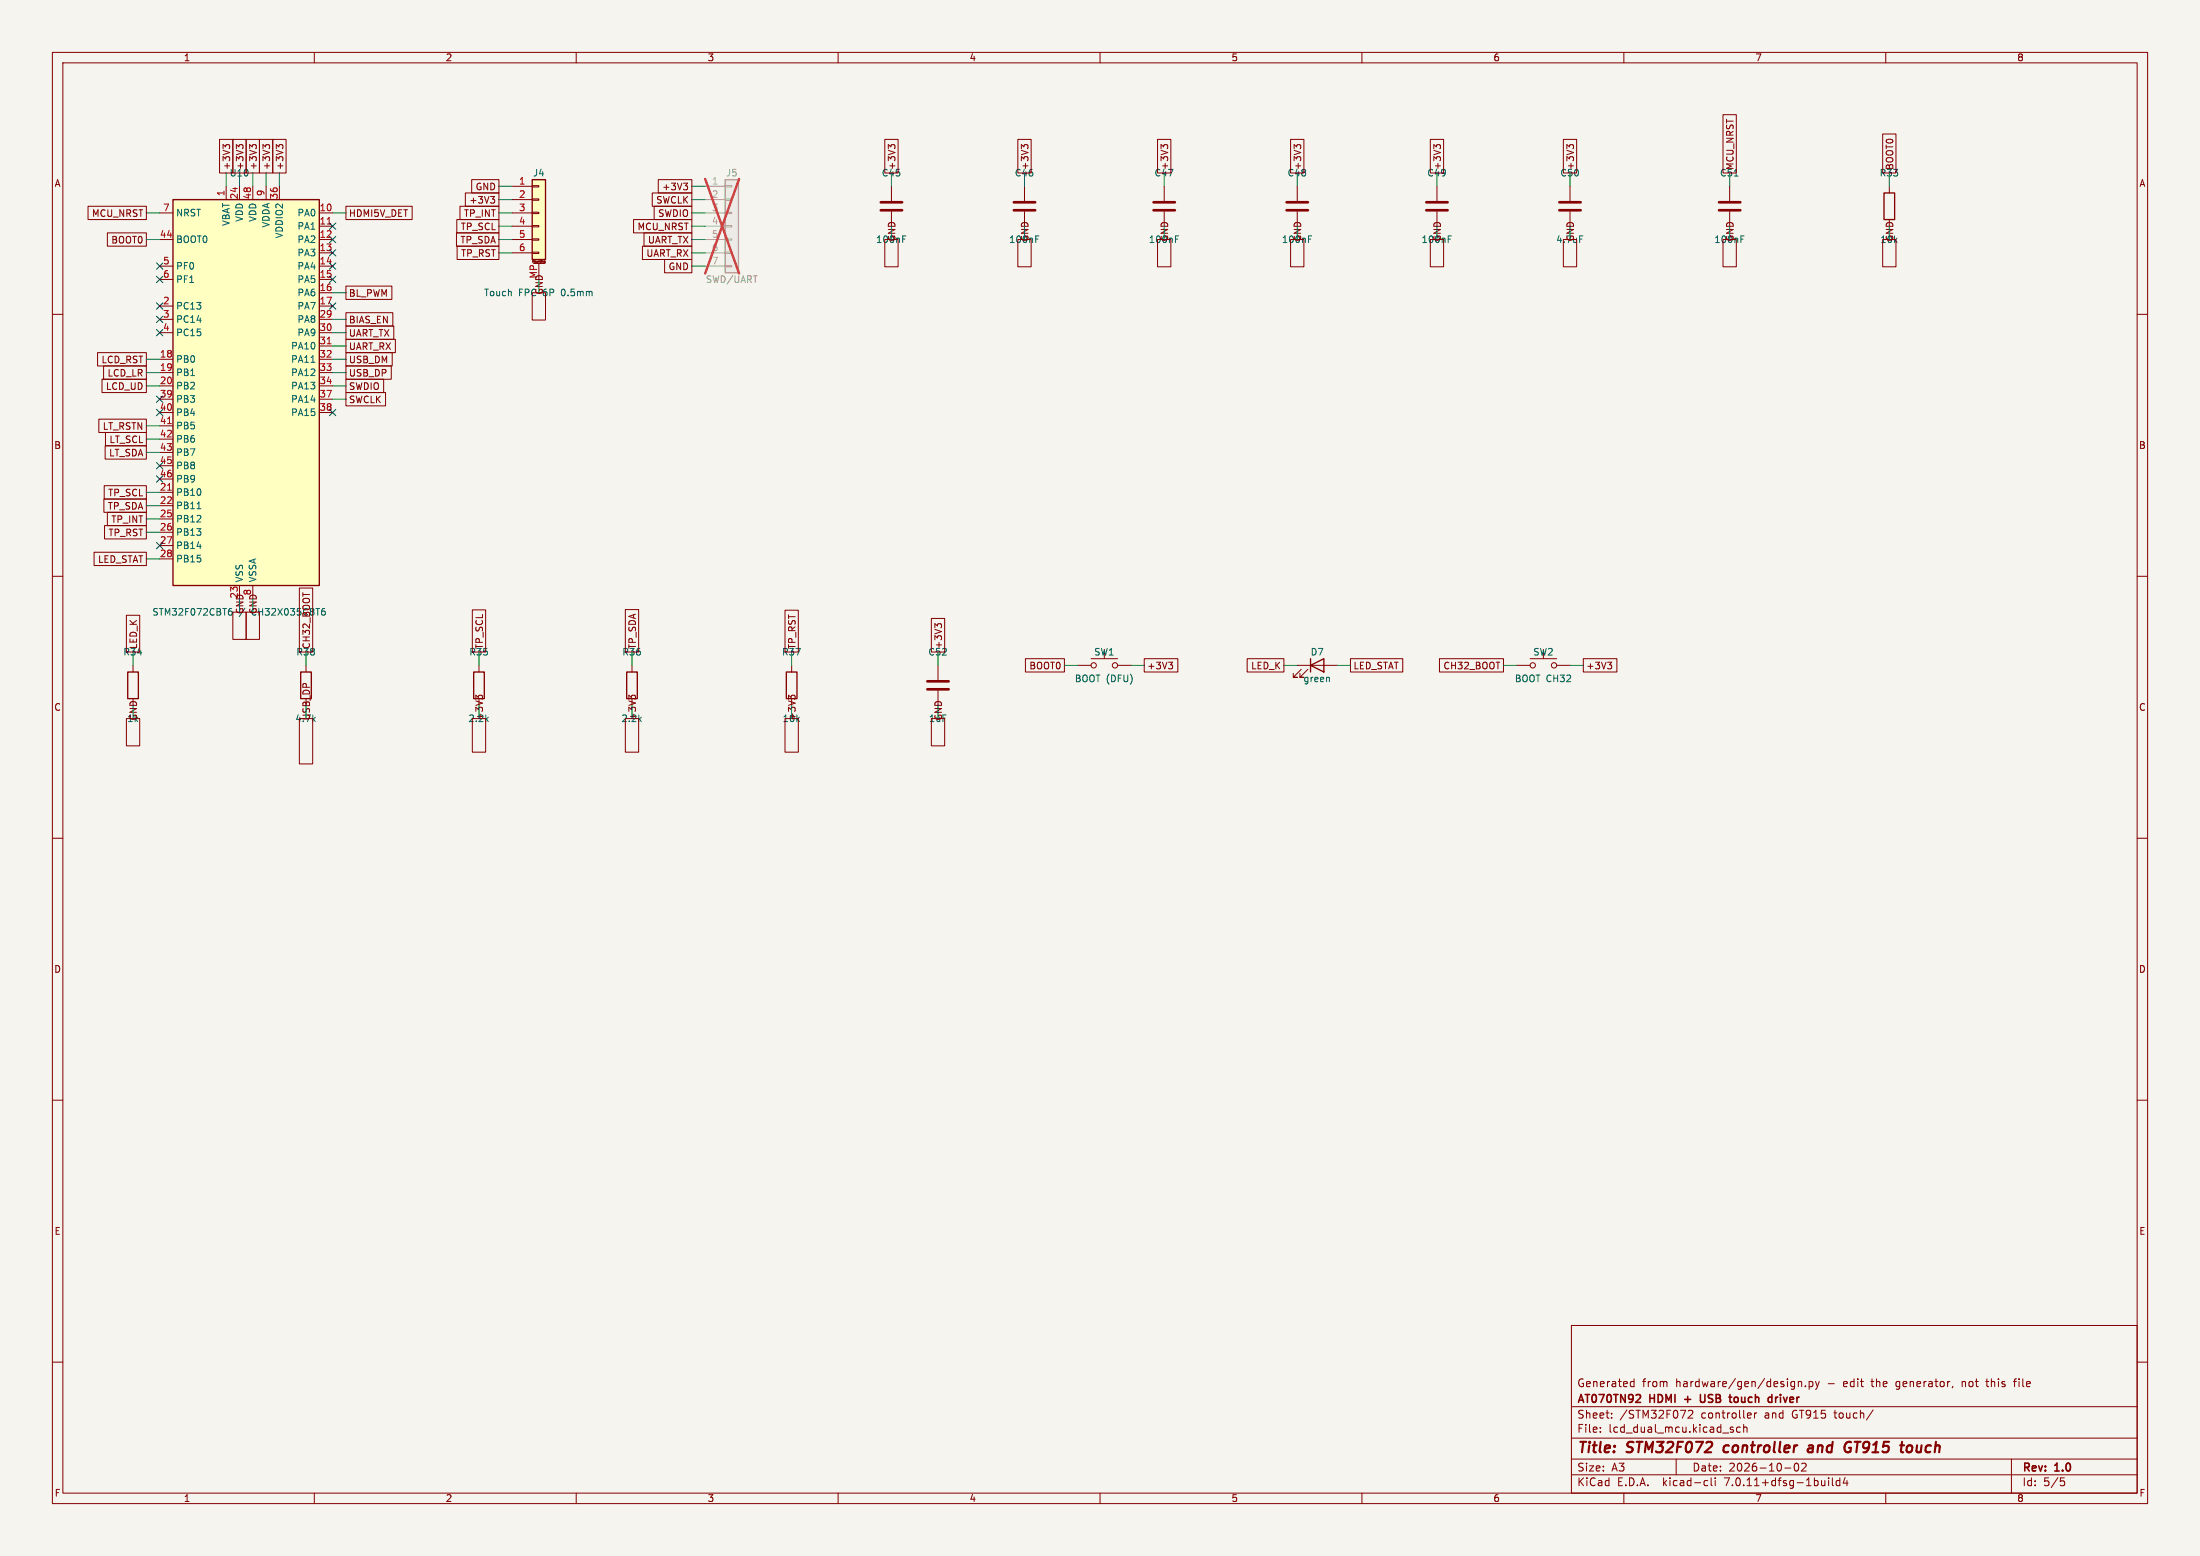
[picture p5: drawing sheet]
<svg xmlns="http://www.w3.org/2000/svg" width="420mm" height="297mm" viewBox="0 0 420 297" stroke-linecap="round" stroke-linejoin="round" font-family="sans-serif">
<path d="M0 0h420v297h-420z" fill="#f5f4ef" stroke="#f5f4ef" stroke-width=".19"/>
<g fill="none" stroke="#840000" stroke-width=".19">
<path d="M10 10h400v277h-400zM12 12h396v273h-396zM60 10v2M110 10v2M160 10v2M210 10v2M260 10v2M310 10v2M360 10v2M16.8 39.4h11.1v2.5h-11.1zM41.9 26.6h2.6v6.4h-2.6zM43.1 27.8l.2-.2h.3l.3 .2"/>
<path d="M43.1 28l-.5-.4v.8M43.2 35.6v2.5M44.4 26.6h2.6v6.4h-2.6zM45.6 27.8l.2-.2h.3l.3 .2M45.6 28l-.5-.4v.8M45.7 35.6v2.5M47 26.6h2.5v6.4h-2.5zM48.1 27.8l.3-.2h.3l.2 .2M48.1 28l-.4-.4v.8M48.3 35.6v2.5M49.5 26.6h2.6v6.4h-2.6zM50.7 27.8l.2-.2h.3l.3 .2"/>
<path d="M50.7 28l-.5-.4v.8M50.8 35.6v2.5M52.1 26.6h2.5v6.4h-2.5zM53.2 27.8l.3-.2h.3l.2 .2M53.2 28l-.5-.4v.8M53.3 35.6v2.5M66 39.4h12.7v2.5h-12.7zM87.8 39.4h7.4v2.5h-7.4zM88.8 36.8h6.4v2.6h-6.4zM90 34.3h5.2v2.5h-5.2zM93.6 37.5h.8l-.4 .5M94.2 38l.2 .2v.3l-.2 .3"/>
<path d="M97.8 35.6h3.8M97.8 38.1h3.8M101.6 38h1.3v.2h-1.3zM101.6 35.4h1.3v.3h-1.3zM124.5 36.8h7.6v2.6h-7.6zM124.9 39.4h7.2v2.5h-7.2zM125.7 34.3h6.4v2.5h-6.4zM130.5 35h.8l-.5 .4M131 35.4l.3 .3v.3l-.3 .2M168.9 26.6h2.6v6.4h-2.6zM170.1 27.8l.2-.2h.3l.3 .2M170.1 28l-.5-.4v.8"/>
<path d="M170.2 35.6v2.8M194.3 26.6h2.6v6.4h-2.6zM195.5 27.8l.2-.2h.3l.3 .2M195.5 28l-.5-.4v.8M195.6 35.6v2.8M221 26.6h2.5v6.4h-2.5zM222.1 28l-.4-.4v.8M222.1 27.8l.3-.2h.3l.2 .2M222.2 35.6v2.8M246.4 26.6h2.5v6.4h-2.5zM247.5 27.8l.3-.2h.3l.2 .2M247.5 28l-.4-.4v.8"/>
<path d="M247.6 35.6v2.8M273 26.6h2.6v6.4h-2.6zM274.2 27.8l.2-.2h.3l.3 .2M274.2 28l-.5-.4v.8M274.3 35.6v2.8M298.4 26.6h2.6v6.4h-2.6zM299.6 27.8l.2-.2h.3l.3 .2M299.6 28l-.5-.4v.8M299.7 35.6v2.8M328.9 21.9h2.6v11.1h-2.6zM330.2 35.6v2.8M359.4 25.6h2.5v7.4h-2.5z"/>
<path d="M360.7 35.6v1.2M10 60h2M20.5 44.4h7.4v2.6h-7.4zM30.5 40.6h2.5M30.5 45.7h2.5M30.5 50.8h2.5M30.5 53.3h2.5M30.5 58.4h2.5M61 40.6h2.5M61 43.2h2.5M61 45.7h2.5M61 48.3h2.5"/>
<path d="M61 50.8h2.5M61 53.3h2.5M61 55.9h2.5M61 58.4h2.5M66 59.7h9v2.5h-9zM66 54.6h8.8v2.6h-8.8zM87.1 44.4h8.1v2.6h-8.1zM87.2 41.9h8v2.6h-8zM87.3 47h7.9v2.5h-7.9zM97.8 40.6h3.8M97.8 43.2h3.8M97.8 45.7h3.8"/>
<path d="M97.8 48.3h3.8M101.6 55.9h2.5v5.2h-2.5zM101.6 48.1h1.3v.3h-1.3zM101.6 45.6h1.3v.2h-1.3zM101.6 43.1h1.3v.2h-1.3zM101.6 40.5h1.3v.3h-1.3zM101.9 50.3h2M102.9 50.3v3M103.9 50v.1M103.9 50.1h.1M104 49.8l-.1 .1M104 49.8h.1"/>
<path d="M104 50.2h-.1M104.1 49.8v.3M104.1 50.1l-.1 .1M104.1 50.1h-.1M120.9 41.9h11.2v2.6h-11.2zM122.6 47h9.5v2.5h-9.5zM122.9 44.4h9.2v2.6h-9.2zM126.9 49.5h5.2v2.6h-5.2zM168.9 45.7h2.6v5.2h-2.6zM170.2 40.4v2.8M194.3 45.7h2.6v5.2h-2.6zM195.6 40.4v2.8"/>
<path d="M221 45.7h2.5v5.2h-2.5zM222.2 40.4v2.8M246.4 45.7h2.5v5.2h-2.5zM247.6 40.4v2.8M273 45.7h2.6v5.2h-2.6zM274.3 40.4v2.8M298.4 45.7h2.6v5.2h-2.6zM299.7 40.4v2.8M328.9 45.7h2.6v5.2h-2.6zM330.2 40.4v2.8M359.4 45.7h2.5v5.2h-2.5zM408 60h2"/>
<path d="M18.6 67.3h9.3v2.6h-9.3zM19.5 72.4h8.4v2.5h-8.4zM19.8 69.8h8.1v2.6h-8.1zM30.5 68.6h2.5M30.5 71.1h2.5M30.5 73.7h2.5M30.5 61h2.5M30.5 63.5h2.5M30.5 76.2h2.5M30.5 78.7h2.5M61 68.6h2.5M61 71.1h2.5"/>
<path d="M61 73.7h2.5M61 61h2.5M61 63.5h2.5M61 66h2.5M61 76.2h2.5M61 78.7h2.5M66 64.8h9.5v2.5h-9.5zM66 62.2h9.2v2.6h-9.2zM66 69.8h8.7v2.6h-8.7zM66 72.4h7.2v2.5h-7.2zM66 74.9h7.6v2.6h-7.6zM66 67.3h8.9v2.6h-8.9z"/>
<path d="M18.9 80h9v2.6h-9zM19.8 95.2h8.1v2.6h-8.1zM19.9 92.7h8v2.6h-8zM20.1 85.1h7.8v2.5h-7.8zM20.1 82.5h7.8v2.6h-7.8zM20.5 97.8h7.4v2.5h-7.4zM30.5 94h2.5M30.5 96.5h2.5M30.5 99.1h2.5M30.5 81.3h2.5M30.5 83.8h2.5M30.5 86.4h2.5"/>
<path d="M30.5 88.9h2.5M30.5 91.4h2.5M10 110h2M18 105.4h9.9v2.6h-9.9zM20 100.3h7.9v2.6h-7.9zM24.1 117.4h2.6v7.1h-2.6zM30.5 101.6h2.5M30.5 104.1h2.5M30.5 106.7h2.5M44.4 116.8h2.6v5.2h-2.6zM45.7 111.8v2.5M47 116.8h2.5v5.2h-2.5z"/>
<path d="M48.3 111.8v2.5M57.1 112.2h2.6v12.3h-2.6zM90.2 116.4h2.5v8.1h-2.5zM119.4 116.4h2.5v8.1h-2.5zM149.9 116.5h2.5v8h-2.5zM177.8 118h2.5v6.5h-2.5zM179 119.5l-.5-.5v.8M179 119.3l.2-.3h.3l.2 .3M408 110h2M24.1 137.2h2.6v5.2h-2.6zM25.4 127v1.3M57.1 137.2h2.6v8.6h-2.6z"/>
<path d="M58.4 127v1.3M90.2 137.2h2.5v6.4h-2.5zM91.3 133.1l-.5-.4v.8M91.3 132.9l.3-.2h.3l.2 .2M91.4 127v1.3M119.4 137.2h2.5v6.4h-2.5zM120.5 132.9l.3-.2h.3l.2 .2M120.5 133.1l-.4-.4v.8M120.6 127v1.3M149.9 137.2h2.5v6.4h-2.5zM151 132.9l.3-.2h.3l.2 .2M151 133.1l-.5-.4v.8"/>
<path d="M151.1 127v1.3M177.8 137.2h2.5v5.2h-2.5zM179.1 127v2.8M179.1 131.8v2.8M195.8 125.7h7.4v2.6h-7.4zM205.7 127h2.6M208.3 125.7h5.1M213.4 127h2.5M218.4 125.7h6.5v2.6h-6.5zM223.1 126.4h.8l-.5 .5M223.6 126.9l.3 .2v.3l-.3 .3M238.1 125.7h7v2.6h-7z"/>
<path d="M247.6 127h7.7M248.4 127.8l-1.5 1.5h.7h-.7v-.8M249.7 127.8l-1.5 1.5h.7h-.7v-.8M257.8 125.7h10v2.6h-10zM274.8 125.7h12.2v2.6h-12.2zM289.6 127h2.5M292.1 125.7h5.1M297.2 127h2.5M302.3 125.7h6.4v2.6h-6.4zM306.9 126.4h.8l-.4 .5M307.4 126.9l.3 .2v.3l-.3 .3M10 160h2"/>
<path d="M408 160h2M10 210h2M408 210h2M10 260h2M300 253h108v32h-108zM408 260h2M300 278.5h108M300 274.5h108M300 268.5h108M305.5 273.2v.2M305.5 272.5v.1M307.7 270.5v.2"/>
<path d="M307.7 269.8v.1M311.4 264.6h.5M311.4 263.8h.5M311.9 263.2v1.5M320 278.5v3M322.3 269.3l.6-.1 .2 .1 .1 .3-1 1.1h1M330.4 272.8l.5 .2v.2l-.2 .2-.4-.1M330.4 272.5h.5M332.2 272.5l-.4-.1-.3 .3 .2 .6h.5M332.9 272.5l.2-.1 .3 .1 .1 .9M332.9 271.9v1.5M334.1 269.7l.2 .3-.7 .2"/>
<path d="M334.2 270.6l-.1 .1M334.9 269.7v1M335.4 269.7l-.3 .1-.2 .2M342.7 279.4l.2-.1a.8 .8 0 0 1 .5 .7 .8 .8 0 0 1-.5 .8 1 1 0 0 1-.2-1.4zM343.3 263.8l.2-.1 .4 .1v.9M343.3 263.7v1M343.9 279.4l.6-.1 .2 .1 .1 .3-.9 1.1h.9M344.7 264.5v.2M345.4 263.8l.4-.1 .3 .3-.2 .6h-.5M345.4 263.7v1.5M346.6 263.7l.3 1M346.9 264.7l-.3 .5"/>
<path d="M347.3 263.7l-.4 1M357.6 269.1l-1.3 1.9M372.8 264.6l-.1 .3M374.6 263.7v1M374.7 263.8h-.1M379.1 263.7h.6M379.3 263.2v1.3l.2 .2M384 278.5v6.5M384.4 263.7h.5M384.9 263.2l-.3 .2v1.3M60 285v2M110 285v2"/>
<path d="M160 285v2M210 285v2M260 285v2M300 281.5h108M310 285v2M325.6 282.6l.4 .1M326 283.5l-.4 .1M326.7 282.1v1.3l.2 .2M327.4 282.1v.1M327.4 282.6v1M340.7 280.2h1.2M349.1 282.1v.1"/>
<path d="M349.1 282.6v1M349.8 282.1v1.3l.2 .2M351.2 282.7l-.4-.1-.3 .3 .2 .6h.5M351.2 282.1v1.5M352.2 282l-.3 1.1h.9M352.6 282.6v1M360 285v2M393.4 282.1h.7M393.5 282.7h.4l.3 .2-.2 .6-.5 .1"/>
<circle cx="208.8" cy="127" r=".51"/>
<circle cx="212.9" cy="127" r=".51"/>
<circle cx="292.6" cy="127" r=".51"/>
<circle cx="296.7" cy="127" r=".51"/>
</g>
<path d="M329.2 276.1l-.2 .7 .3 .4M345.3 276h.8M346.1 276.3l-.7 .1a.4 .4 0 0 0-.3 .4 .4 .4 0 0 0 .2 .4l.7-.1M352.9 275.2l.5 .1M353 276.3h.3v.7l-.4 .2M364.1 276.1a.52 .52 0 0 1 .6-.2 .52 .52 0 0 1 .4 .4l-.1 .5a.6 .6 0 0 1-.9 .3" fill="none" stroke="#840000" stroke-width=".4"/>
<path d="M312.9 266.2l.3 .3-.1 .3-.8 .9h.9M324.6 266.2l.1 1.3 .2 .2 .4-.1M331.5 266.7l-.3 .1-.2 .2 .1 .5 .4 .2M339 266.7v1M339.4 266.7l-.3 .1-.1 .2" fill="none" stroke="#840000" stroke-width=".3"/>
<path d="M33 38.1h28v73.7h-28zM101.6 34.3h2.5v15.2h-2.5zM359.7 36.8h2v5.1h-2zM24.4 128.3h2v5.1h-2zM57.4 128.3h2v5.1h-2zM90.4 128.3h2.1v5.1h-2.1zM119.6 128.3h2.1v5.1h-2.1zM150.1 128.3h2v5.1h-2zM250.2 127l2.5-1.3v2.6zM250.2 125.7v2.6" fill="none" stroke="#840000" stroke-width=".25"/>
<g fill="#ffffc2" stroke="#ffffc2" stroke-width=".19">
<path d="M33 38.1h28v73.7h-28z"/>
<path d="M101.6 34.3h2.5v15.2h-2.5z"/>
</g>
<path d="M62.5 42.8h.7M62.5 65.6h.7M32 93.6h.7M32 80.9h.7" fill="none" stroke="#a90000" stroke-width=".19"/>
<g fill="none" stroke="#006464" stroke-width=".19">
<path d="M331.1 33.6h.7M172.3 45.6h.5M172.3 45h.6M197.7 45.6h.5M197.7 45h.6M224.4 45.6h.4M224.4 45h.6M249.8 45.6h.4M249.8 45h.6M276.5 45.6h.4M276.5 45h.6M301.6 45h.6"/>
<path d="M332.3 45.6h.5M332.3 45h.7M59.4 69.2h.7M37.6 97.1h.7M43.7 116.7l.4-.1 .2 .3-.1 .5h-.5M44.2 116.1l-.4 .2M61.6 116.6l.4 .1 .1 .2-.1 .4-.4 .1M62 116.1l-.4 .1M253.7 129.3l.1 .8"/>
</g>
<g fill="none" stroke="#840000" stroke-width=".51">
<path d="M168.1 38.6h4.1M193.5 38.6h4.1M220.2 38.6h4.1M245.6 38.6h4.1M272.3 38.6h4.1M297.7 38.6h4.1M328.2 38.6h4M168.1 40.1h4.1M193.5 40.1h4.1M220.2 40.1h4.1M245.6 40.1h4.1M272.3 40.1h4.1"/>
<path d="M297.7 40.1h4.1M328.2 40.1h4M177 131.6h4.1M177 130h4.1"/>
</g>
<path d="M138.4 34.3h2.6v17.8h-2.6z" fill="#ebeae8" stroke="#ebeae8" stroke-width=".19"/>
<g fill="none" stroke="#9c9b98" stroke-width=".19">
<path d="M134.6 35.6h3.8M134.6 38.1h3.8M138.4 38h1.3v.2h-1.3zM138.4 35.4h1.3v.3h-1.3zM134.6 40.6h3.8M134.6 43.2h3.8M134.6 45.7h3.8M134.6 48.3h3.8M134.6 50.8h3.8M138.4 50.7h1.3v.2h-1.3zM138.4 48.1h1.3v.3h-1.3zM138.4 45.6h1.3v.2h-1.3z"/>
<path d="M138.4 43.1h1.3v.2h-1.3zM138.4 40.5h1.3v.3h-1.3z"/>
</g>
<path d="M138.4 34.3h2.6v17.8h-2.6z" fill="none" stroke="#9c9b98" stroke-width=".25"/>
<path d="M134.6 34.2l6.5 18M141.1 34.2l-6.5 18" fill="none" stroke="#eb3a3d" stroke-width=".46"/>
<g fill="none" stroke="#009600" stroke-width=".19">
<path d="M43.2 33v2.6M45.7 33v2.6M48.3 33v2.6M50.8 33v2.6M53.3 33v2.6M95.2 38.1h2.6M95.2 35.6h2.6M132.1 38.1h2.5M132.1 35.6h2.5M170.2 33v2.6M195.6 33v2.6M222.2 33v2.6"/>
<path d="M247.6 33v2.6M274.3 33v2.6M299.7 33v2.6M330.2 33v2.6M360.7 33v2.6M27.9 40.6h2.6M27.9 45.7h2.6M63.5 40.6h2.5M63.5 55.9h2.5M95.2 40.6h2.6M95.2 48.3h2.6M95.2 43.2h2.6"/>
<path d="M95.2 45.7h2.6M132.1 40.6h2.5M132.1 48.3h2.5M132.1 50.8h2.5M132.1 43.2h2.5M132.1 45.7h2.5M27.9 71.1h2.6M27.9 68.6h2.6M27.9 73.7h2.6M63.5 63.5h2.5M63.5 61h2.5M63.5 66h2.5"/>
<path d="M63.5 76.2h2.5M63.5 71.1h2.5M63.5 68.6h2.5M63.5 73.7h2.5M27.9 86.4h2.6M27.9 83.8h2.6M27.9 81.3h2.6M27.9 99.1h2.6M27.9 96.5h2.6M27.9 94h2.6M27.9 106.7h2.6M27.9 101.6h2.6"/>
<path d="M25.4 124.5v2.5M58.4 124.5v2.5M91.4 124.5v2.5M120.6 124.5v2.5M151.1 124.5v2.5M179.1 124.5v2.5M203.2 127h2.5M215.9 127h2.5M245.1 127h2.5M255.3 127h2.5M287 127h2.6M299.7 127h2.6"/>
</g>
<g fill="none" stroke="#000084" stroke-width=".19">
<path d="M29.9 50.2l1.2 1.2M29.9 52.7l1.2 1.2M29.9 57.8l1.2 1.2M31.1 50.2l-1.2 1.2M31.1 52.7l-1.2 1.2M31.1 57.8l-1.2 1.2M62.9 45.1l1.2 1.2M62.9 42.6l1.2 1.2M62.9 52.7l1.2 1.2M62.9 50.2l1.2 1.2M62.9 47.7l1.2 1.2M62.9 57.8l1.2 1.2"/>
<path d="M64.1 45.1l-1.2 1.2M64.1 42.6l-1.2 1.2M64.1 52.7l-1.2 1.2M64.1 50.2l-1.2 1.2M64.1 47.7l-1.2 1.2M64.1 57.8l-1.2 1.2M29.9 78.1l1.2 1.2M29.9 75.6l1.2 1.2M29.9 60.4l1.2 1.2M29.9 62.9l1.2 1.2M31.1 78.1l-1.2 1.2M31.1 75.6l-1.2 1.2"/>
<path d="M31.1 60.4l-1.2 1.2M31.1 62.9l-1.2 1.2M62.9 78.1l1.2 1.2M64.1 78.1l-1.2 1.2M29.9 88.3l1.2 1.2M29.9 90.8l1.2 1.2M31.1 88.3l-1.2 1.2M31.1 90.8l-1.2 1.2M29.9 103.5l1.2 1.2M31.1 103.5l-1.2 1.2"/>
</g>
<g font-size="2.8" fill="#840000">
<text x="301" y="277.9">Title:</text>
<text x="310.6" y="277.9">STM32F072</text>
<text x="329.9" y="277.9">controller</text>
<text x="346.8" y="277.9">and</text>
<text x="354.6" y="277.9">GT915</text>
<text x="366.1" y="277.9">touch</text>
</g>
<g font-size="2.1" fill="#840000">
<text x="301" y="268.2">AT070TN92</text>
<text x="301" y="265">Generated</text>
<text x="313.5" y="265">from</text>
<text x="315" y="268.2">HDMI</text>
<text x="319.9" y="265">hardware/gen/design.py</text>
<text x="322.3" y="268.2">+</text>
<text x="325.9" y="268.2">USB</text>
<text x="332.1" y="268.2">touch</text>
<text x="340.1" y="268.2">driver</text>
<text x="349" y="265">-</text>
<text x="352.2" y="265">edit</text>
<text x="357.7" y="265">the</text>
<text x="362.5" y="265">generator,</text>
<text x="375.2" y="265">not</text>
<text x="380.1" y="265">this</text>
<text x="385.5" y="265">file</text>
<text x="301" y="273.7">File:</text>
<text x="301" y="271">Sheet:</text>
<text x="307.1" y="273.7">lcd_dual_mcu.kicad_sch</text>
<text x="309.2" y="271">/STM32F072</text>
<text x="324.8" y="271">controller</text>
<text x="337" y="271">and</text>
<text x="342.4" y="271">GT915</text>
<text x="350.6" y="271">touch/</text>
<text x="301" y="281.1">Size:</text>
<text x="307.6" y="281.1">A3</text>
<text x="323" y="281.1">Date:</text>
<text x="330" y="281.1">2026-10-02</text>
<text x="386" y="281.3">Rev:</text>
<text x="392.4" y="281.3">1.0</text>
<text x="301" y="283.9">KiCad</text>
<text x="308.7" y="283.9">E.D.A.</text>
<text x="317.6" y="283.9">kicad-cli</text>
<text x="329.5" y="283.9">7.0.11+dfsg-1build4</text>
<text x="386" y="283.9">Id:</text>
<text x="390.1" y="283.9">5/5</text>
</g>
<g font-size="1.8" fill="#840000">
<text x="35" y="11.9">1</text>
<text x="85" y="11.9">2</text>
<text x="135" y="11.9">3</text>
<text x="185" y="11.9">4</text>
<text x="235" y="11.9">5</text>
<text x="285" y="11.9">6</text>
<text x="335" y="11.9">7</text>
<text x="385" y="11.9">8</text>
<text x="10.3" y="35.9">A</text>
<text x="44.1" y="32.5" transform="rotate(-90 44.1 32.5)">+3V3</text>
<text x="46.7" y="32.5" transform="rotate(-90 46.7 32.5)">+3V3</text>
<text x="49.2" y="32.5" transform="rotate(-90 49.2 32.5)">+3V3</text>
<text x="51.8" y="32.5" transform="rotate(-90 51.8 32.5)">+3V3</text>
<text x="54.3" y="32.5" transform="rotate(-90 54.3 32.5)">+3V3</text>
<text x="171.1" y="32.5" transform="rotate(-90 171.1 32.5)">+3V3</text>
<text x="196.5" y="32.5" transform="rotate(-90 196.5 32.5)">+3V3</text>
<text x="223.2" y="32.5" transform="rotate(-90 223.2 32.5)">+3V3</text>
<text x="248.6" y="32.5" transform="rotate(-90 248.6 32.5)">+3V3</text>
<text x="275.3" y="32.5" transform="rotate(-90 275.3 32.5)">+3V3</text>
<text x="300.7" y="32.5" transform="rotate(-90 300.7 32.5)">+3V3</text>
<text x="328.3" y="33.9">C51</text>
<text x="331.2" y="32.5" transform="rotate(-90 331.2 32.5)">MCU_NRST</text>
<text x="358.7" y="33.9">R33</text>
<text x="361.6" y="32.5" transform="rotate(-90 361.6 32.5)">BOOT0</text>
<text x="408.3" y="35.9">A</text>
<text x="17.5" y="41.6">MCU_NRST</text>
<text x="66.5" y="41.6">HDMI5V_DET</text>
<text x="88.5" y="41.6">TP_INT</text>
<text x="89.5" y="39.1">+3V3</text>
<text x="90.7" y="36.5">GND</text>
<text x="125.2" y="39.1">SWCLK</text>
<text x="125.5" y="41.6">SWDIO</text>
<text x="126.3" y="36.5">+3V3</text>
<text x="21.2" y="46.7">BOOT0</text>
<text x="87.8" y="46.7">TP_SDA</text>
<text x="87.9" y="44.1">TP_SCL</text>
<text x="121.6" y="44.1">MCU_NRST</text>
<text x="123.6" y="46.7">UART_TX</text>
<text x="358.9" y="46.6">10k</text>
<text x="87.9" y="49.2">TP_RST</text>
<text x="102.6" y="53.3" transform="rotate(-90 102.6 53.3)">MP</text>
<text x="123.3" y="49.2">UART_RX</text>
<text x="127.5" y="51.8">GND</text>
<text x="66.5" y="56.8">BL_PWM</text>
<text x="99" y="56.7">FPC</text>
<text x="103.8" y="56.7">6P</text>
<text x="66.5" y="64.5">UART_TX</text>
<text x="66.5" y="61.9">BIAS_EN</text>
<text x="19.3" y="69.5">LCD_RST</text>
<text x="66.5" y="67">UART_RX</text>
<text x="66.5" y="69.5">USB_DM</text>
<text x="20.1" y="74.6">LCD_UD</text>
<text x="20.4" y="72.1">LCD_LR</text>
<text x="66.5" y="72.1">USB_DP</text>
<text x="66.5" y="74.6">SWDIO</text>
<text x="66.5" y="77.2">SWCLK</text>
<text x="19.5" y="82.2">LT_RSTN</text>
<text x="10.3" y="85.9">B</text>
<text x="20.7" y="87.3">LT_SDA</text>
<text x="20.8" y="84.8">LT_SCL</text>
<text x="408.2" y="85.9">B</text>
<text x="20.5" y="94.9">TP_SCL</text>
<text x="20.5" y="97.5">TP_SDA</text>
<text x="21.2" y="100">TP_INT</text>
<text x="18.6" y="107.6">LED_STAT</text>
<text x="20.6" y="102.6">TP_RST</text>
<text x="48" y="113.7" transform="rotate(-90 48 113.7)">8</text>
<text x="45.5" y="114.3" transform="rotate(-90 45.5 114.3)">23</text>
<text x="45.6" y="117.7">/</text>
<text x="23.5" y="125.3">R34</text>
<text x="26.4" y="124" transform="rotate(-90 26.4 124)">LED_K</text>
<text x="56.5" y="125.3">R38</text>
<text x="59.4" y="124" transform="rotate(-90 59.4 124)">CH32_BOOT</text>
<text x="92.4" y="124" transform="rotate(-90 92.4 124)">TP_SCL</text>
<text x="121.6" y="124" transform="rotate(-90 121.6 124)">TP_SDA</text>
<text x="152.1" y="124" transform="rotate(-90 152.1 124)">TP_RST</text>
<text x="180" y="124" transform="rotate(-90 180 124)">+3V3</text>
<text x="196.4" y="128">BOOT0</text>
<text x="218.9" y="128">+3V3</text>
<text x="238.7" y="128">LED_K</text>
<text x="258.3" y="128">LED_STAT</text>
<text x="275.5" y="128">CH32_BOOT</text>
<text x="302.7" y="128">+3V3</text>
<text x="10.3" y="135.9">C</text>
<text x="408.2" y="135.9">C</text>
<text x="24.2" y="138">1k</text>
<text x="56.3" y="138">4.7k</text>
<text x="89.3" y="138">2.2k</text>
<text x="118.5" y="138">2.2k</text>
<text x="149.3" y="138">10k</text>
<text x="177.2" y="138">1uF</text>
<text x="10.3" y="185.9">D</text>
<text x="408.2" y="185.9">D</text>
<text x="10.3" y="235.9">E</text>
<text x="408.3" y="235.9">E</text>
<text x="10.3" y="285.9">F</text>
<text x="35" y="286.9">1</text>
<text x="85" y="286.9">2</text>
<text x="135" y="286.9">3</text>
<text x="185" y="286.9">4</text>
<text x="235" y="286.9">5</text>
<text x="285" y="286.9">6</text>
<text x="335" y="286.9">7</text>
<text x="385" y="286.9">8</text>
<text x="408.3" y="285.9">F</text>
</g>
<g font-size="1.8" fill="#006464">
<text x="43.7" y="33.9">U10</text>
<text x="101.7" y="33.9">J4</text>
<text x="168.2" y="33.9">C45</text>
<text x="193.6" y="33.9">C46</text>
<text x="220.3" y="33.9">C47</text>
<text x="245.7" y="33.9">C48</text>
<text x="272.4" y="33.9">C49</text>
<text x="297.8" y="33.9">C50</text>
<text x="33.5" y="41.5">NRST</text>
<text x="56.7" y="41.5">PA0</text>
<text x="33.5" y="46.6">BOOT0</text>
<text x="44" y="43.2" transform="rotate(-90 44 43.2)">VBAT</text>
<text x="46.6" y="42.4" transform="rotate(-90 46.6 42.4)">VDD</text>
<text x="49.1" y="42.4" transform="rotate(-90 49.1 42.4)">VDD</text>
<text x="51.7" y="43.5" transform="rotate(-90 51.7 43.5)">VDDA</text>
<text x="54.2" y="45.6" transform="rotate(-90 54.2 45.6)">VDDIO2</text>
<text x="56.7" y="44">PA1</text>
<text x="56.7" y="46.6">PA2</text>
<text x="167.1" y="46.6">100nF</text>
<text x="192.5" y="46.6">100nF</text>
<text x="219.2" y="46.6">100nF</text>
<text x="244.6" y="46.6">100nF</text>
<text x="271.3" y="46.6">100nF</text>
<text x="297" y="46.6">4.7uF</text>
<text x="327.2" y="46.6">100nF</text>
<text x="33.5" y="51.7">PF0</text>
<text x="56.7" y="49.1">PA3</text>
<text x="56.7" y="51.7">PA4</text>
<text x="33.5" y="59.3">PC13</text>
<text x="33.5" y="54.2">PF1</text>
<text x="56.7" y="54.2">PA5</text>
<text x="56.7" y="56.7">PA6</text>
<text x="56.7" y="59.3">PA7</text>
<text x="92.3" y="56.7">Touch</text>
<text x="107.4" y="56.7">0.5mm</text>
<text x="33.5" y="61.8">PC14</text>
<text x="33.5" y="64.4">PC15</text>
<text x="56.7" y="61.8">PA8</text>
<text x="56.7" y="64.4">PA9</text>
<text x="33.5" y="69.4">PB0</text>
<text x="33.5" y="72">PB1</text>
<text x="55.5" y="66.9">PA10</text>
<text x="55.5" y="69.4">PA11</text>
<text x="55.5" y="72">PA12</text>
<text x="33.5" y="74.5">PB2</text>
<text x="33.5" y="77.1">PB3</text>
<text x="55.5" y="74.5">PA13</text>
<text x="55.5" y="77.1">PA14</text>
<text x="33.5" y="79.6">PB4</text>
<text x="33.5" y="82.1">PB5</text>
<text x="55.5" y="79.6">PA15</text>
<text x="33.5" y="84.7">PB6</text>
<text x="33.5" y="87.2">PB7</text>
<text x="33.5" y="89.8">PB8</text>
<text x="33.5" y="94.8">PB10</text>
<text x="33.5" y="92.3">PB9</text>
<text x="33.5" y="97.4">PB11</text>
<text x="33.5" y="99.9">PB12</text>
<text x="33.5" y="102.5">PB13</text>
<text x="33.5" y="105">PB14</text>
<text x="33.5" y="107.5">PB15</text>
<text x="46.6" y="111.3" transform="rotate(-90 46.6 111.3)">VSS</text>
<text x="49.1" y="111.3" transform="rotate(-90 49.1 111.3)">VSSA</text>
<text x="29" y="117.7">STM32F072CBT6</text>
<text x="48.1" y="117.7">CH32X035C8T6</text>
<text x="89.5" y="125.3">R35</text>
<text x="118.7" y="125.3">R36</text>
<text x="149.2" y="125.3">R37</text>
<text x="177.1" y="125.3">C52</text>
<text x="208.8" y="125.3">SW1</text>
<text x="250.1" y="125.3">D7</text>
<text x="292.6" y="125.3">SW2</text>
<text x="205.1" y="130.4">BOOT (DFU)</text>
<text x="248.7" y="130.4">green</text>
<text x="289.1" y="130.4">BOOT CH32</text>
</g>
<g font-size="1.8" fill="#a90000">
<text x="99" y="35.3">1</text>
<text x="31" y="40.4">7</text>
<text x="42.9" y="37.5" transform="rotate(-90 42.9 37.5)">1</text>
<text x="45.5" y="38.1" transform="rotate(-90 45.5 38.1)">24</text>
<text x="48" y="38.1" transform="rotate(-90 48 38.1)">48</text>
<text x="50.5" y="37.5" transform="rotate(-90 50.5 37.5)">9</text>
<text x="53.1" y="38.1" transform="rotate(-90 53.1 38.1)">36</text>
<text x="60.9" y="40.4">10</text>
<text x="99" y="37.8">2</text>
<text x="99" y="40.4">3</text>
<text x="30.4" y="45.5">44</text>
<text x="60.9" y="42.9">11</text>
<text x="60.9" y="45.5">12</text>
<text x="99" y="42.9">4</text>
<text x="99" y="45.5">5</text>
<text x="31" y="50.5">5</text>
<text x="31" y="53.1">6</text>
<text x="60.9" y="48">13</text>
<text x="60.9" y="50.5">14</text>
<text x="60.9" y="53.1">15</text>
<text x="99" y="48">6</text>
<text x="31" y="58.2">2</text>
<text x="60.9" y="55.6">16</text>
<text x="60.9" y="58.2">17</text>
<text x="31" y="60.7">3</text>
<text x="31" y="63.2">4</text>
<text x="60.9" y="60.7">29</text>
<text x="60.9" y="63.2">30</text>
<text x="60.9" y="65.8">31</text>
<text x="30.4" y="68.3">18</text>
<text x="30.4" y="70.9">19</text>
<text x="60.9" y="68.3">32</text>
<text x="60.9" y="70.9">33</text>
<text x="30.4" y="73.4">20</text>
<text x="30.4" y="75.9">39</text>
<text x="60.9" y="73.4">34</text>
<text x="60.9" y="75.9">37</text>
<text x="30.4" y="78.5">40</text>
<text x="30.4" y="81">41</text>
<text x="30.4" y="83.6">42</text>
<text x="60.9" y="78.5">38</text>
<text x="30.4" y="86.1">43</text>
<text x="30.4" y="88.6">45</text>
<text x="30.4" y="93.7">21</text>
<text x="30.4" y="91.2">46</text>
<text x="30.4" y="96.3">22</text>
<text x="30.4" y="98.8">25</text>
<text x="30.4" y="101.3">26</text>
<text x="30.4" y="103.9">27</text>
<text x="30.4" y="106.4">28</text>
</g>
<g font-size="1.8" fill="#a5a4a2">
<text x="135.8" y="35.3">1</text>
<text x="135.8" y="37.8">2</text>
<text x="135.8" y="40.4">3</text>
<text x="135.8" y="42.9">4</text>
<text x="135.8" y="45.5">5</text>
<text x="135.8" y="48">6</text>
<text x="135.8" y="50.5">7</text>
</g>
<g font-size="1.8" fill="#939391">
<text x="138.5" y="33.9">J5</text>
<text x="134.6" y="54.2">SWD/UART</text>
</g>
<g font-size="1.8" fill="#009600">
<text x="171.1" y="46.2" transform="rotate(-90 171.1 46.2)">GND</text>
<text x="196.5" y="46.2" transform="rotate(-90 196.5 46.2)">GND</text>
<text x="223.2" y="46.2" transform="rotate(-90 223.2 46.2)">GND</text>
<text x="248.6" y="46.2" transform="rotate(-90 248.6 46.2)">GND</text>
<text x="275.3" y="46.2" transform="rotate(-90 275.3 46.2)">GND</text>
<text x="300.7" y="46.2" transform="rotate(-90 300.7 46.2)">GND</text>
<text x="331.2" y="46.2" transform="rotate(-90 331.2 46.2)">GND</text>
<text x="361.6" y="46.2" transform="rotate(-90 361.6 46.2)">GND</text>
<text x="103.8" y="56.4" transform="rotate(-90 103.8 56.4)">GND</text>
<text x="46.7" y="117.3" transform="rotate(-90 46.7 117.3)">GND</text>
<text x="49.2" y="117.3" transform="rotate(-90 49.2 117.3)">GND</text>
<text x="26.4" y="137.6" transform="rotate(-90 26.4 137.6)">GND</text>
<text x="59.4" y="137.6" transform="rotate(-90 59.4 137.6)">USB_DP</text>
<text x="92.4" y="137.6" transform="rotate(-90 92.4 137.6)">+3V3</text>
<text x="121.6" y="137.6" transform="rotate(-90 121.6 137.6)">+3V3</text>
<text x="152.1" y="137.6" transform="rotate(-90 152.1 137.6)">+3V3</text>
<text x="180" y="137.6" transform="rotate(-90 180 137.6)">GND</text>
</g>
<text font-size=".5" fill="#840000" x="101.6" y="50.2">Mounting</text>
</svg>
